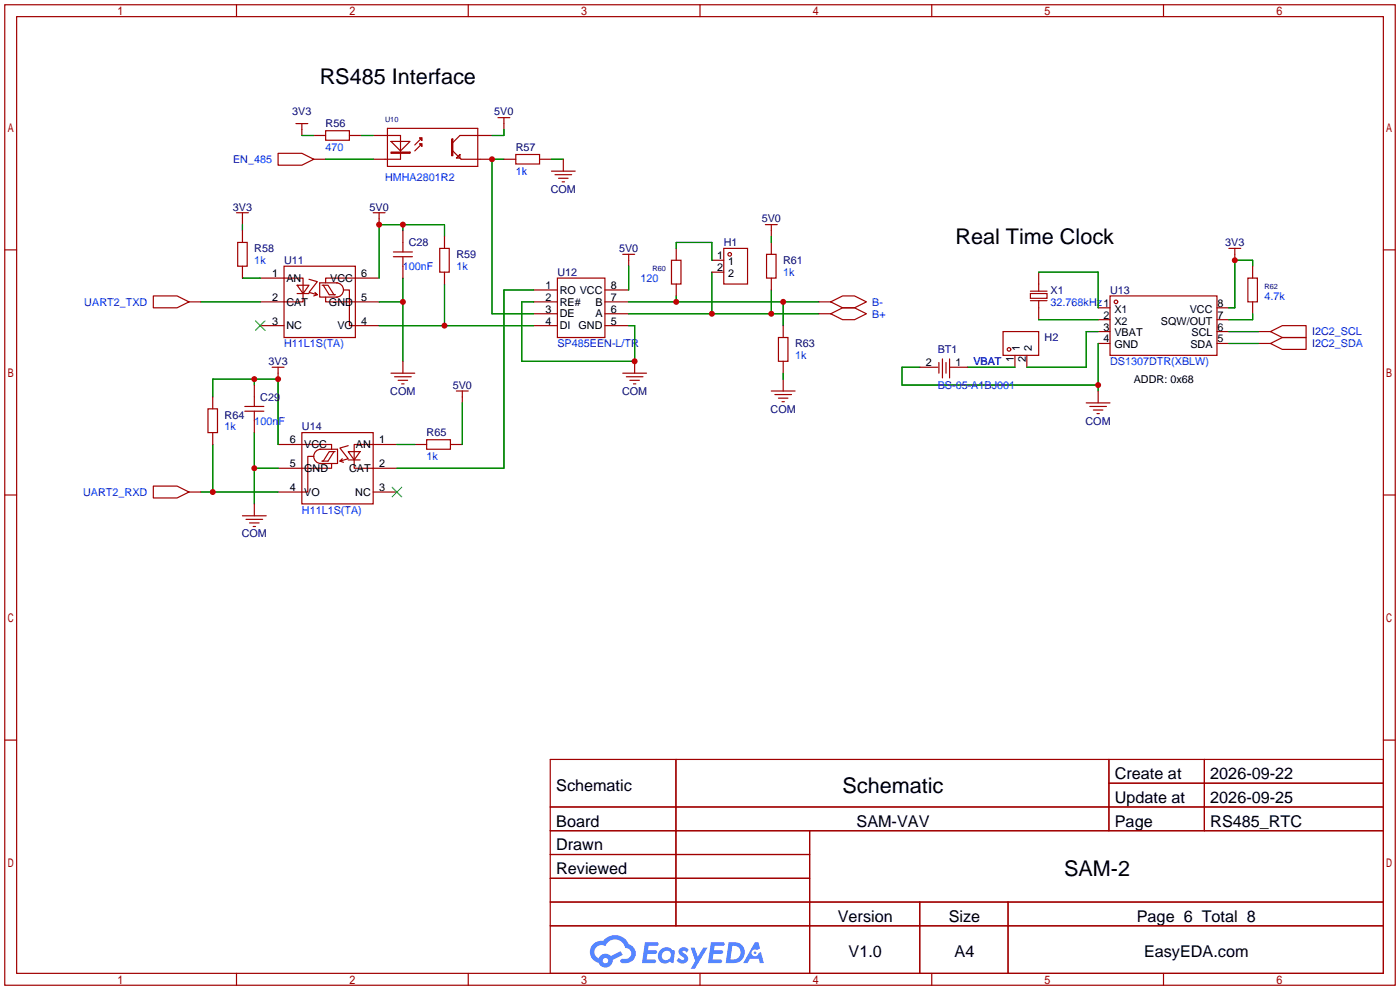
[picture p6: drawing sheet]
<svg xmlns="http://www.w3.org/2000/svg" width="299mm" height="212mm" viewBox="0 0 299 212" stroke-linecap="round" stroke-linejoin="round" font-family="sans-serif">
<g fill="none" stroke="#a10000" stroke-width=".25">
<path d="M1 1h297.2v209.6h-297.2zM3.6 3.6h292.1v204.4h-292.1zM50.5 1v2.6M100.1 1v2.6M149.6 1v2.6M199.1 1v2.6M248.7 1v2.6M1 53.4h2.6M295.7 53.4h2.5M1 105.8h2.6M295.7 105.8h2.5M1 158.2h2.6"/>
<path d="M295.7 158.2h2.5M117.6 162.3h178.1v45.7h-178.1zM117.6 172.5h178.1M117.6 177.5h178.1M144.5 162.3v35.6M173 177.5v30.5M237 162.3v15.2M237 167.4h58.7M257.4 162.3v15.2M117.6 182.6h55.4M117.6 192.8h178.1M117.6 187.7h55.4"/>
<path d="M117.6 197.9h178.1M196.6 192.8v15.2M215.4 192.8v15.2M50.5 208v2.6M100.1 208v2.6M149.6 208v2.6M199.1 208v2.6M248.7 208v2.6"/>
</g>
<g fill="#5487ff">
<path d="M145.3 202.7a1.3 1.3 0 0 1 1.9 .3l-.4 .6a.54 .54 0 0 0-.9-.2l.1 .2a1.34 1.34 0 0 1 .9 1.8 1.47 1.47 0 0 1-2.3-.1l.5-.6 .8 .5a.31 .31 0 0 0 .4-.3 .31 .31 0 0 0-.3-.4 1.12 1.12 0 0 1-.7-1.8z"/>
<path d="M147.6 202.5h.9l.6 2 1.2-2h.9l-2.7 4.6h-.9l1-1.7z"/>
<path d="M137.8 201.4h1.7a1.31 1.31 0 0 1 1.2 .2 .4 .4 0 0 1-.3 .5l-1.8 .1-.1 .9h1.6a.4 .4 0 0 1 .4 .4 .4 .4 0 0 1-.5 .4h-1.6l-.2 1.2h1.4a.46 .46 0 0 1 .5 0 .46 .46 0 0 1 .1 .5l-.4 .2h-2.6z"/>
<path d="M151.9 201.4h1.7a1.32 1.32 0 0 1 1.2 .2 .39 .39 0 0 1-.3 .5l-1.8 .1-.1 .9h1.6a.4 .4 0 0 1 .4 .4 .4 .4 0 0 1-.4 .4h-1.7l-.2 1.2h1.4a.46 .46 0 0 1 .5 0 .46 .46 0 0 1 .1 .5l-.4 .2h-2.6z"/>
<path d="M161.3 201.4h.8l.3 1.3-.6 .4a.75 .75 0 0 0-1.1 .3 .75 .75 0 0 0 .5 1 .75 .75 0 0 0 .9-.7l.5-.2 .6 2.3h-.8l-.3-.9h-1.8l-.5 .9h-1z"/>
<path d="M155.7 201.4l-.6 4.4h1.5a2.27 2.27 0 0 0 2.6-2.2 2.27 2.27 0 0 0-2.7-2.2zM156.5 202.1a1.5 1.5 0 0 1 1.8 1.6 1.5 1.5 0 0 1-1.9 1.4h-.3z"/>
<path d="M141.2 203a1.6 1.6 0 0 0-.3 2.3 1.6 1.6 0 0 0 2.3 .2l.7 .3 .3-2.4-.1-.3-.5-.1a1.58 1.58 0 0 0-2.4 0zM141.8 203.5a.98 .98 0 0 1 1.6 .4 .98 .98 0 0 1-1.1 1.3 .94 .94 0 0 1-.9-.7 .94 .94 0 0 1 .4-1z"/>
<path d="M126.8 201.8a2.37 2.37 0 0 0 1.1 4 1.54 1.54 0 0 0 1.8 1 1.54 1.54 0 0 0 1.2-1.6l2.2-1.1-.5-.8-2 1a1.57 1.57 0 0 0-2.7 .5 1.5 1.5 0 0 1-.7-2.1 1.5 1.5 0 0 1 2.2-.5 2.23 2.23 0 0 1 2.3-1.4 2.23 2.23 0 0 1 2 1.8 1.16 1.16 0 0 1 1.2 1.1 1.16 1.16 0 0 1-1.1 1.2h-.7a.47 .47 0 0 0-.5 .4 .47 .47 0 0 0 .4 .5 2.17 2.17 0 0 0 2.5-.9 2.17 2.17 0 0 0-.3-2.7l-.8-.4a3.2 3.2 0 0 0-5.5-.7l-1.1 .1zM128.8 205.3a.6 .6 0 0 1 1.2 0 .6 .6 0 0 1-1.2 0z"/>
<circle cx="161.4" cy="203.6" r=".28"/>
</g>
<g fill="none" stroke="#a10000" stroke-width=".25">
<path d="M59.4 32.8h5.1l2.6 1.2-2.6 1.3h-5.1zM63.2 26.4h2.6M64.5 26.4v2.6M67.1 29h2.5M67.1 34h2.5M69.6 27.9h5.1v2.1h-5.1zM74.7 29h2.5M79.8 29h5.8v5h-5.8M82.8 27.4h19.3v8.2h-19.3zM83.6 30.2h4l-2 2.1zM83.6 32.5h4v.3h-4zM89.7 29.5h.5v.5z"/>
<path d="M89.7 30.7h.5v.5zM90.2 30.7l-1.6 1.6M90.2 29.5l-1.6 1.5M96.5 29.7h.3v3.6h-.3zM96.8 32.3l1.8 1.7h6.6M98.3 33v.8h-.8zM105.2 29h-6.9l-1.5 1.5M106.4 25.1h2.6M107.7 34h2.5M107.7 25.1v2.6M110.2 33h5.1v2.1h-5.1zM115.3 34h2.6"/>
<path d="M117.9 36.6h5M118.6 37.3h3.6M119.4 38.1h2M120.1 38.9h.5M120.4 34v2.6M50.5 45.5h2.6M50.8 51.8h2v5.1h-2zM51.8 45.5v2.5M51.8 49.3v2.5M51.8 56.9v2.5M55.6 59.4h9.2v5.1h-9.2M60.7 56.9h15.2v15.2h-15.2z"/>
<path d="M66 59.7l1.8 .5-1.8 2.3 1.8 .5-.5-.5M79.8 45.5h2.5M81 59.4h-11.4v1.1M81 45.5v2.5M84.1 54.9h4M84.1 53.8h4M86.1 49.3v4.5M86.1 54.9v4.5M94 53.1h2v5.1h-2zM95 50.5v2.6M95 58.2v2.5M119.1 59.4h10.2v12.7h-10.2z"/>
<path d="M133.1 54.4h2.5M134.4 54.4v2.5M143.5 55.6h2v5.1h-2zM144.5 53.1v2.5M152.1 55.6h2.6M152.1 58.2h2.6M154.7 53.1h5.1v7.6h-5.1zM163.6 48h2.5M163.8 54.4h2.1v5h-2.1zM164.8 48v2.5M164.8 51.8v2.6M164.8 59.4v2.6"/>
<path d="M222 58.2v4M262.6 53.1h2.6M263.9 53.1v2.5M266.7 59.4h2v5.1h-2zM267.7 56.9v2.5M32.8 63.2h5l2.6 1.3-2.6 1.3h-5zM40.4 64.5h2.5M55.6 69.6h5.1M58.2 78.5h2.5M59.4 78.5v2.5M63.5 61h2.5l-1.2 1.7zM63.5 62.7h2.5"/>
<path d="M67.8 63l-.7 .2M68.8 61h1.3l1.3 2h.2h-1.2l-1.3-2M69.6 63.5v1h11.4M71.9 60.5a1.52 1.52 0 0 1 1.5 1.5 1.52 1.52 0 0 1-1.5 1.5M72.1 60.5h-3.8v3h3.8M73.4 62h1.3v7.6h6.3M83.6 79.8h5M86.1 77.2v2.6M114 62h5.1M114 64.5h5.1M114 67.1h5.1M114 69.6h5.1"/>
<path d="M129.3 62h5.1M129.3 64.5h5.1M129.3 67.1h5.1M129.3 69.6h5.1M133.1 79.8h5.1M135.6 77.2v2.6M144.5 60.7v2.5M166.4 72.1h2v5.1h-2zM167.4 69.6v2.5M167.4 77.2v2.6M175 64.5h2.5M175 67.1h2.5"/>
<path d="M177.5 64.5l2.6-1.3h2.5l2.6 1.3-2.6 1.3h-2.5zM177.5 67.1l2.6-1.3h2.5l2.6 1.3-2.6 1.2h-2.5zM196.6 78.5h3.8M200.7 77.5v2.3M201.4 76.7v4.1M202.2 77.5v2.3M202.9 78.5h3.9M202.9 76.7v4.1M214.4 70.9h7.6v5h-7.6zM216.9 75.9v2.6M219.5 75.9v2.6M220.2 62.7h3.6v1.1h-3.6z"/>
<path d="M220.2 64.3h3.6M220.2 62.2h3.6M222 64.3v4M234.7 65.8h2.5M234.7 68.3h2.5M234.7 70.9h2.5M234.7 73.4h2.5M237.2 63.2h22.9v12.7h-22.9zM260.1 65.8h2.5M260.1 68.3h2.5M260.1 70.9h2.5M260.1 73.4h2.5"/>
<path d="M267.7 64.5v2.6M269 70.9h2.5M269 73.4h2.5M271.5 70.9l2.6-1.3h5v2.5h-5zM271.5 73.4l2.6-1.3h5v2.6h-5zM44.4 87.4h2.1v5.1h-2.1zM45.5 84.8v2.6M45.5 92.5v2.5M52.3 87.9h4.1M52.3 86.9h4.1M54.4 82.3v4.6M54.4 87.9v4.6"/>
<path d="M59.4 95h11.5v1M64.5 92.5h15.3v15.2h-15.3zM67.1 97.5h-1.3v7.7h-6.4M68.3 96h3.8v3.1h-3.8M68.6 96a1.52 1.52 0 0 0-1.5 1.5 1.52 1.52 0 0 0 1.5 1.6M70.9 99.1v1h-11.5M71.4 96.5l-1.3 2.1h-1.3h.3l1.3-2.1h1.2M72.6 98.6l.8 .2M74.4 96.5h2.6l-1.3 1.8zM74.4 95.2l-1.8 .6 1.8 2.2-1.8 .6 .6-.6M74.4 98.3h2.6M84.3 80.5h3.6"/>
<path d="M84.8 95h-9.1v5.1h9.1M85.1 81.3h2M85.9 82h.5M88.6 95h2.6M91.2 94h5.1v2h-5.1zM96.3 95h2.5M97.5 83.6h2.6M98.8 83.6v2.5M133.9 80.5h3.5M134.6 81.3h2.1M135.4 82h.5M164.8 83.6h5.1"/>
<path d="M165.6 84.3h3.6M166.4 85.1h2M167.1 85.9h.5M167.4 81v2.6M232.2 86.1h5M232.9 86.9h3.6M233.7 87.6h2M234.4 88.4h.5M234.7 83.6v2.5M32.8 103.9h5l2.6 1.3-2.6 1.2h-5zM40.4 105.2h2.5M51.8 110.2h5.1"/>
<path d="M52.6 111h3.5M53.3 111.8h2.1M54.1 112.5h.5M54.4 107.7v2.5M79.8 105.2h5"/>
<circle cx="156" cy="54.4" r=".38"/>
<circle cx="215.6" cy="74.7" r=".38"/>
<circle cx="238.5" cy="64.5" r=".38"/>
</g>
<path d="M54.6 68.6l2 2M56.6 68.6l-2 2M83.8 104.1l2.1 2.1M85.9 104.1l-2.1 2.1" fill="none" stroke="#3c3" stroke-width=".25"/>
<g fill="none" stroke="#008700" stroke-width=".25">
<path d="M64.5 29h2.6M69.6 34h10.2M77.2 29h2.6M107.7 27.7v1.3h-2.5M107.7 34h-2.5v33.1h8.8M117.9 34h2.5M51.8 48v1.3M51.8 59.4h3.8M86.1 48v1.3M86.1 59.4v17.8M95 50.5v-2.5h-14v11.4M134.4 56.9v5.1"/>
<path d="M144.5 53.1v-1.3h7.6v3.8M152.1 58.2v8.9M164.8 50.5v1.3M222 58.2h12.7v7.6M267.7 56.9v-1.3h-3.8v10.2h-1.3M42.9 64.5h12.7M81 64.5h5.1M81 69.6h33M95 60.7v8.9M114 64.5h-2.5v12.7h24.1v-7.6h-1.2M114 62h-6.3v38.1h-22.9M134.4 64.5h40.6"/>
<path d="M134.4 67.1h40.6M144.5 63.2v1.3M164.8 62v5.1M167.4 64.5v5.1M167.4 79.8v1.2M196.6 78.5h-3.8v3.8h41.9M206.8 78.5h10.1M222 68.3h12.7M234.7 73.4v10.2M234.7 70.9h-2.5v7.6h-12.7M262.6 70.9h6.4M262.6 73.4h6.4"/>
<path d="M267.7 67.1v1.2h-5.1M45.5 84.8v-3.8h13.9v14M45.5 95v10.2M54.4 81v1.3M54.4 92.5v15.2M84.8 95h3.8M98.8 86.1v8.9M42.9 105.2h16.5M54.4 100.1h5"/>
</g>
<g fill="#c00">
<circle cx="86.1" cy="64.5" r=".63"/>
<circle cx="81" cy="48" r=".63"/>
<circle cx="86.1" cy="48" r=".63"/>
<circle cx="95" cy="69.6" r=".63"/>
<circle cx="59.4" cy="81" r=".63"/>
<circle cx="54.4" cy="81" r=".63"/>
<circle cx="54.4" cy="100.1" r=".63"/>
<circle cx="45.5" cy="105.2" r=".63"/>
<circle cx="105.2" cy="34" r=".63"/>
<circle cx="135.6" cy="77.2" r=".63"/>
<circle cx="144.5" cy="64.5" r=".63"/>
<circle cx="167.4" cy="64.5" r=".63"/>
<circle cx="152.1" cy="67.1" r=".63"/>
<circle cx="164.8" cy="67.1" r=".63"/>
<circle cx="263.9" cy="55.6" r=".63"/>
<circle cx="234.7" cy="82.3" r=".63"/>
</g>
<g font-size="4.6">
<text x="68.3" y="17.9">RS485 Interface</text>
<text x="204.2" y="52.2">Real Time Clock</text>
<text x="180.1" y="169.4">Schematic</text>
<text x="227.4" y="187.2">SAM-2</text>
</g>
<g font-size="3.5">
<text x="238.3" y="166.5">Create at</text>
<text x="258.7" y="166.5">2026-09-22</text>
<text x="118.9" y="169.1">Schematic</text>
<text x="238.3" y="171.6">Update at</text>
<text x="258.7" y="171.6">2026-09-25</text>
<text x="118.9" y="176.7">Board</text>
<text x="183.1" y="176.7">SAM-VAV</text>
<text x="238.3" y="176.7">Page</text>
<text x="258.7" y="176.7">RS485_RTC</text>
<text x="118.9" y="181.8">Drawn</text>
<text x="118.9" y="186.8">Reviewed</text>
<text x="179.1" y="197">Version</text>
<text x="202.8" y="197">Size</text>
<text x="243" y="197">Page 6 Total 8</text>
<text x="181.4" y="204.6">V1.0</text>
<text x="204" y="204.6">A4</text>
<text x="244.5" y="204.6">EasyEDA.com</text>
</g>
<g font-size="2.3" fill="#000080">
<text x="62.5" y="24.7">3V3</text>
<text x="69.6" y="27.2">R56</text>
<text x="105.6" y="24.7">5V0</text>
<text x="110.2" y="32.3">R57</text>
<text x="117.7" y="41.2">COM</text>
<text x="49.8" y="45">3V3</text>
<text x="79" y="45">5V0</text>
<text x="162.8" y="47.5">5V0</text>
<text x="54.4" y="53.9">R58</text>
<text x="87.4" y="52.6">C28</text>
<text x="132.3" y="53.9">5V0</text>
<text x="154.7" y="52.6">H1</text>
<text x="261.9" y="52.6">3V3</text>
<text x="60.7" y="56.4">U11</text>
<text x="97.5" y="55.2">R59</text>
<text x="119.1" y="59">U12</text>
<text x="167.4" y="56.4">R61</text>
<text x="224.5" y="62.8">X1</text>
<text x="237.2" y="62.8">U13</text>
<text x="169.9" y="74.2">R63</text>
<text x="200.4" y="75.5">BT1</text>
<text x="223.3" y="72.9">H2</text>
<text x="57.4" y="78">3V3</text>
<text x="96.8" y="83.1">5V0</text>
<text x="48" y="89.5">R64</text>
<text x="55.6" y="85.6">C29</text>
<text x="83.4" y="84.4">COM</text>
<text x="132.9" y="84.4">COM</text>
<text x="164.7" y="88.2">COM</text>
<text x="64.5" y="92">U14</text>
<text x="91.2" y="93.3">R65</text>
<text x="232" y="90.7">COM</text>
<text x="51.7" y="114.9">COM</text>
</g>
<g font-size="2.3" fill="#00f">
<text x="49.8" y="34.8">EN_485</text>
<text x="69.6" y="32.3">470</text>
<text x="82.3" y="38.7">HMHA2801R2</text>
<text x="110.2" y="37.4">1k</text>
<text x="54.4" y="56.4">1k</text>
<text x="86.1" y="57.7">100nF</text>
<text x="97.5" y="57.7">1k</text>
<text x="167.4" y="59">1k</text>
<text x="18" y="65.3">UART2_TXD</text>
<text x="136.9" y="60.2">120</text>
<text x="186.4" y="65.3">B-</text>
<text x="224.5" y="65.3">32.768kHz1</text>
<text x="270.3" y="64.1">4.7k</text>
<text x="186.4" y="67.9">B+</text>
<text x="280.4" y="71.7">I2C2_SCL</text>
<text x="60.7" y="74.2">H11L1S(TA)</text>
<text x="119.1" y="74.2">SP485EEN-L/TR</text>
<text x="169.9" y="76.8">1k</text>
<text x="280.4" y="74.2">I2C2_SDA</text>
<text x="200.4" y="83.1">BS-05-A1BJ001</text>
<text x="208" y="78">VBAT</text>
<text x="237.2" y="78">DS1307DTR(XBLW)</text>
<text x="48" y="92">1k</text>
<text x="54.4" y="90.7">100nF</text>
<text x="91.2" y="98.3">1k</text>
<text x="17.8" y="106">UART2_RXD</text>
<text x="64.5" y="109.8">H11L1S(TA)</text>
</g>
<g font-size="2.3">
<text x="58.2" y="59.2">1</text>
<text x="77.2" y="59.2">6</text>
<text x="153.3" y="55.4">1</text>
<text x="153.3" y="57.9">2</text>
<text x="155.6" y="56.7">1</text>
<text x="155.6" y="59.2">2</text>
<text x="58.2" y="64.3">2</text>
<text x="61.2" y="60.2">AN</text>
<text x="61.2" y="65.3">CAT</text>
<text x="70.3" y="65.3">GND</text>
<text x="70.6" y="60.2">VCC</text>
<text x="77.2" y="64.3">5</text>
<text x="116.6" y="61.7">1</text>
<text x="116.6" y="64.3">2</text>
<text x="119.6" y="62.8">RO VCC</text>
<text x="119.6" y="65.3">RE#</text>
<text x="127.2" y="65.3">B</text>
<text x="130.6" y="64.3">7</text>
<text x="130.6" y="61.7">8</text>
<text x="260.2" y="65.6">8</text>
<text x="58.2" y="69.4">3</text>
<text x="61.2" y="70.4">NC</text>
<text x="72.1" y="70.4">VO</text>
<text x="77.2" y="69.4">4</text>
<text x="116.6" y="66.8">3</text>
<text x="116.6" y="69.4">4</text>
<text x="119.6" y="67.8">DE</text>
<text x="119.6" y="70.4">DI</text>
<text x="123.6" y="70.4">GND</text>
<text x="127.2" y="67.8">A</text>
<text x="130.6" y="69.4">5</text>
<text x="130.6" y="66.8">6</text>
<text x="235.8" y="68.1">2</text>
<text x="235.8" y="70.6">3</text>
<text x="238.2" y="66.8">X1</text>
<text x="238.2" y="69.4">X2</text>
<text x="238.2" y="71.9">VBAT</text>
<text x="248.1" y="69.4">SQW/OUT</text>
<text x="254.3" y="66.8">VCC</text>
<text x="254.7" y="71.9">SCL</text>
<text x="260.2" y="70.6">6</text>
<text x="260.2" y="68.1">7</text>
<text x="216.7" y="77.4" transform="rotate(-90 216.7 77.4)">1</text>
<text x="218" y="75" transform="rotate(-90 218 75)">1</text>
<text x="219.2" y="77.4" transform="rotate(-90 219.2 77.4)">2</text>
<text x="220.5" y="75" transform="rotate(-90 220.5 75)">2</text>
<text x="235.8" y="73.2">4</text>
<text x="238.2" y="74.4">GND</text>
<text x="254.4" y="74.4">SDA</text>
<text x="260.2" y="73.2">5</text>
<text x="197.9" y="78.3">2</text>
<text x="204.2" y="78.3">1</text>
<text x="242.3" y="81.8">ADDR: 0x68</text>
<text x="62" y="94.8">6</text>
<text x="65" y="95.8">VCC</text>
<text x="76" y="95.8">AN</text>
<text x="81" y="94.8">1</text>
<text x="62" y="99.8">5</text>
<text x="65" y="100.9">GND</text>
<text x="74.6" y="100.9">CAT</text>
<text x="81" y="99.8">2</text>
<text x="62" y="104.9">4</text>
<text x="65" y="105.9">VO</text>
<text x="75.9" y="105.9">NC</text>
<text x="81" y="104.9">3</text>
</g>
<g font-size="1.6" fill="#000080">
<text x="82.3" y="26.1">U10</text>
<text x="139.4" y="57.9">R60</text>
<text x="270.3" y="61.7">R62</text>
</g>
</svg>
